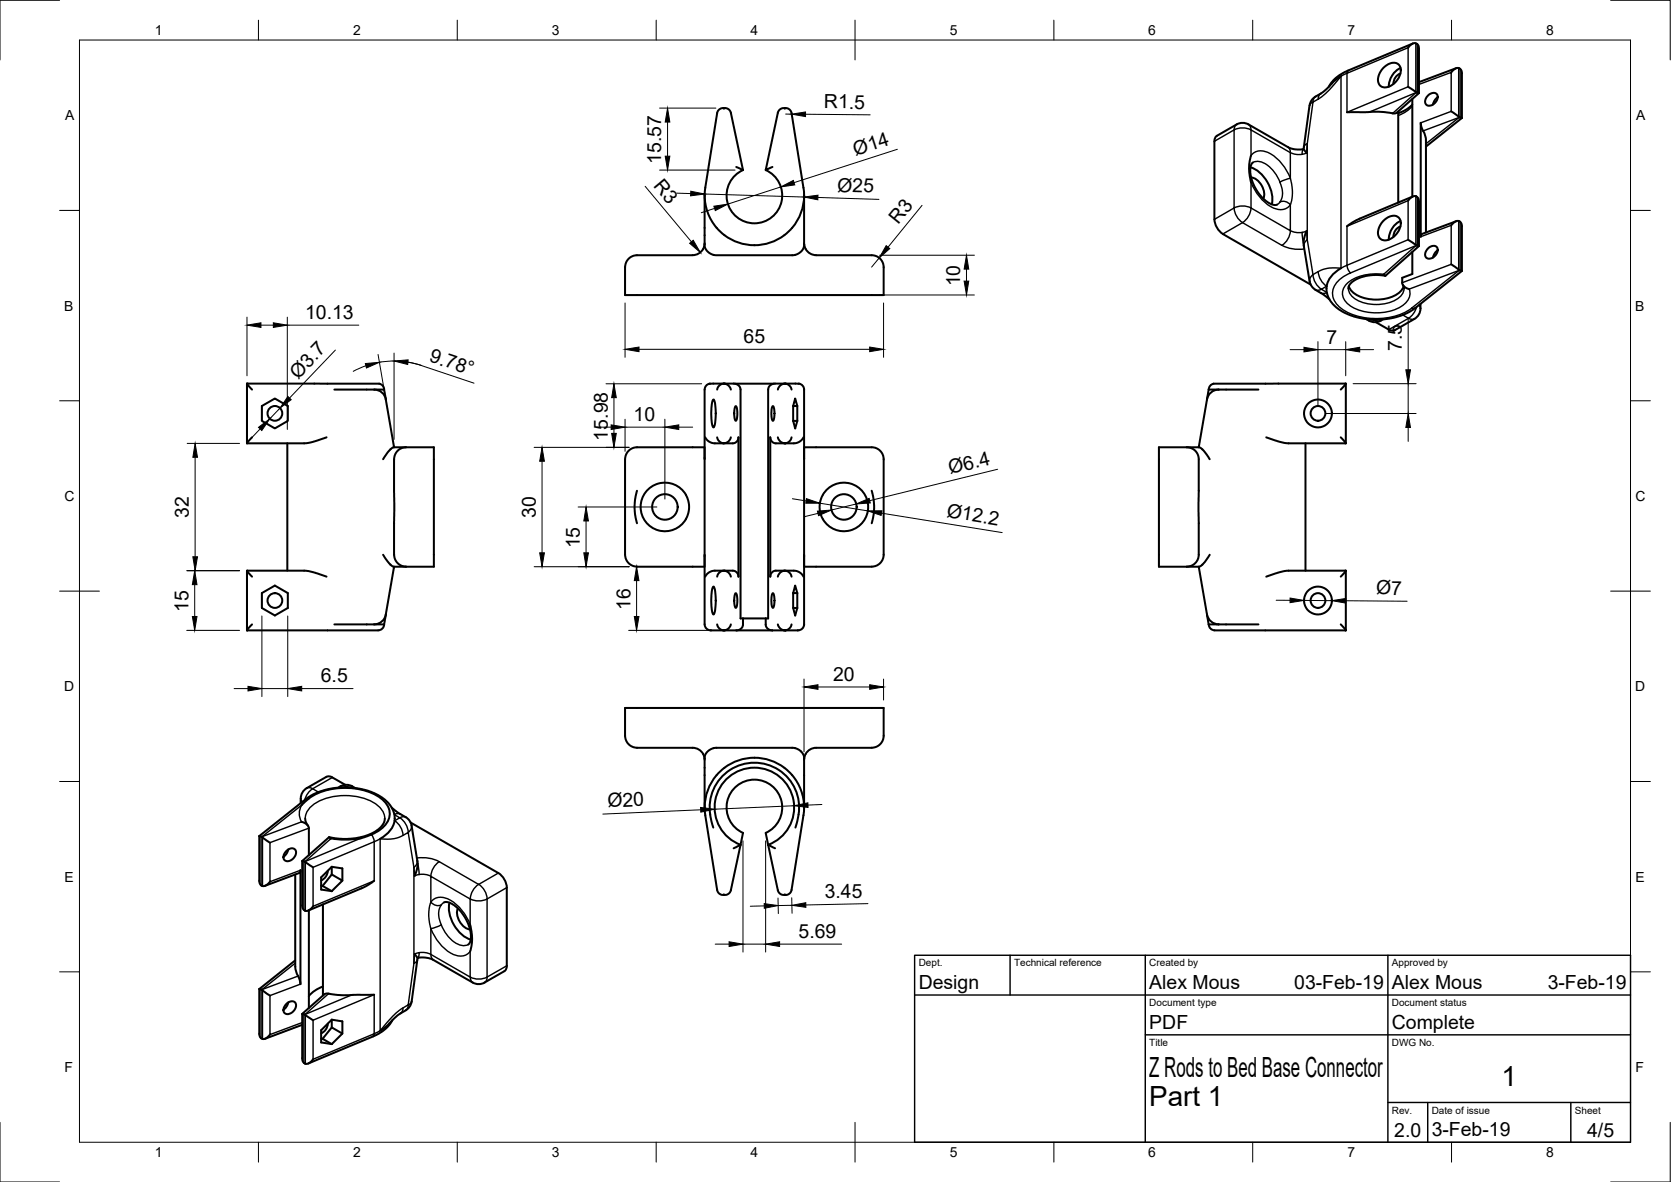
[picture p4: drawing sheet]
<svg xmlns="http://www.w3.org/2000/svg" width="420mm" height="297mm" viewBox="0 0 420 297" stroke-linecap="round" stroke-linejoin="round" font-family="sans-serif">
<!-- layer: Visible -->
<g fill="none" stroke="#000" stroke-width=".51">
<path d="M337.2 19.1l-1.6 1.2-2 2.1-1.5 1.1a4 4 0 0 0-2.7 2.5l-.1 .5M347.8 17.1a2.85 2.85 0 0 1 3.9-.9 3.7 3.7 0 0 1-1.4 5 2.26 2.26 0 0 1-3.6-.2 3.8 3.8 0 0 1 1.1-3.9zM352.1 18.5a2.67 2.67 0 0 0-1.7 2.6M352.2 17.1a5.3 5.3 0 0 0-3 4.7M354.1 12a1.59 1.59 0 0 1 2.3-.9l.2 .3 .2 .8v11.2M355.3 10.9l-17.1 7.2-2.6 1.7-1.5 2M364.9 18.2a1.65 1.65 0 0 1 2.2-.9l.3 .3 .2 .8v11.2M366.2 17.1l-9.4 3.5M182 27.2a1.54 1.54 0 0 0-1.7 1.2l-3 18.8a12.5 12.5 0 0 0 12.4 14.4 12.5 12.5 0 0 0 12.3-14.4l-3-18.8a1.53 1.53 0 0 0-1.7-1.2M182 27.3v-.1a1.56 1.56 0 0 1 1.8 1.1l3 14.4M197.3 27.2a1.56 1.56 0 0 0-1.7 1.1l-3.1 14.4 1.7-.7M197.3 27.2v.1"/>
<path d="M314.6 39.1l-.5 2.9 .5 3.8M327.7 37.5h-2.1l-1.4-.3-10.3-5.9-1-.4-1.5 .1-5.4 3.1a1.48 1.48 0 0 0-.6 1.4v19.6l.2 1.2 .6 1.2 1.3 1.3M327.7 37.5h.1M327.8 37.5l.7 .9M329.3 26.5l-1.5 11M338.7 28.2l5.7-.1a21.3 21.3 0 0 1 5.8 .4M351.6 28v22.9M354.1 21.8l2.1 1.4M355.1 26.3l-1.4 1.2-2.1 1M355.1 24.9v24.5M356 23.3l.8 .1M356.8 23.4l-5.7 5-.9 .1"/>
<path d="M357.8 32.9l-.4-1.1-.2-.9v28.6l.3-.7 8.7-3.2M357.8 32.9l.5 .9 .2 1.5v23.1M359.1 23.9a1.29 1.29 0 0 1 1.4-.6 1.29 1.29 0 0 1 1 1.1 2.16 2.16 0 0 1-2.8 2 1.66 1.66 0 0 1 .4-2.5zM361.5 24.4l-.6 .6-.6 1.3M364.9 28l2.1 1.4M367 29.4l.6 .2M367 29.4l-.1 .1M367.6 29.7l-9.1 7.1M177.2 49.1v12a2.89 2.89 0 0 0 3 3h19.2l1.2-.3 .9-.7a2.36 2.36 0 0 0 .7-2v-12M185.1 42l1.7 .7M192.5 42.7a7 7 0 0 1 2.7 10.7 7 7 0 0 1-11 0 7 7 0 0 1 2.6-10.7M307.5 58.8l22 12.7"/>
<path d="M314.4 42.1a8.8 8.8 0 0 1 5.4 9.2M314.6 44.6a4.3 4.3 0 0 1 3.1 5.3M315 40.8l-.3 .5-.3 .7v1.9l.6 2.1 1 1.9 1.2 1.6 1.5 1.3 1.4 .7 1-.1M328.5 58.1l-.6 1.7-.1 1.5 1.5 9.4M347.8 55.5a2.9 2.9 0 0 1 3.9-.8 3.7 3.7 0 0 1-1.4 4.9 2.26 2.26 0 0 1-3.6-.1 3.8 3.8 0 0 1 1.1-4zM352.1 56.9a2.67 2.67 0 0 0-1.7 2.7M352.2 55.5a5.3 5.3 0 0 0-3 4.7M354.1 50.4a1.59 1.59 0 0 1 2.3-.9l.2 .4 .2 .8v11.1M355.3 49.4l-13.4 5.6-3.2 1.9M364.9 56.6a1.65 1.65 0 0 1 2.2-.9l.3 .4 .2 .7v11.3M177.2 61.4a2.99 2.99 0 0 1-3 2.7h-14a2.99 2.99 0 0 0-3 3M202.2 61.4a2.99 2.99 0 0 0 3 2.7h14a2.99 2.99 0 0 1 3 3v7.1h-65v-7.1"/>
<path d="M329.3 70.7l.4 1 1.1 1.1M330.8 72.8l2.1 1.3 1.4 1.2M337.2 67.4a5.9 5.9 0 0 0-3.7 5.3l.3 1.3 1 2 1.2 1.3 2 1.3 2.4 .9 2.6 .6 2.6 .2 2.8-.1 3.9-.9 2.9-1.4 12.4-9.8M339.2 72a6.4 6.4 0 0 0 5.7 3.2 9.2 9.2 0 0 0 7.3-2l.7-1.2M348.3 69.3l-3.1-.2-3.1 .6-2.2 1.2-.6 .7-.3 .9M352.7 71.6l.3 .9M354.1 60.2l1.9 1.4 .8 .2M355.1 63.3v5.6l-2.5 .9 .1 1.8 .7 .7 .9 .4M356.2 61.6l-.2 .1M356.8 61.8l-8.4 7.5-.5-.4M357.2 77.5l-.2 1.1-.9 1.2-5.4 3.2a1.56 1.56 0 0 1-1.5-.2M357.2 76.4v1.1"/>
<path d="M359.1 62.4a1.29 1.29 0 0 1 1.4-.7 1.29 1.29 0 0 1 1 1.1 2.16 2.16 0 0 1-2.8 2 1.66 1.66 0 0 1 .4-2.4zM361.5 62.9l-.6 .6-.6 1.2M364.9 66.4l2.1 1.5M367 67.9l.6 .2M367 67.9l-.1 .1M62.1 96.4h31.8a2.21 2.21 0 0 1 2.6 1.1l.1 .4M62.1 96.4l1.3 1.5M62.1 96.4v15M84.1 97.9h12.5M94.1 97.9a2.99 2.99 0 0 1 2.9 2.5M96.6 97.9l2.5 14.5M177.2 97.9v59"/>
<path d="M178.4 96.4h6.4l.8 .4 .6 .8v57.8h.6M178.4 96.4a1.49 1.49 0 0 0-1.2 1.5M180.3 97.9a1.74 1.74 0 0 1 1.7-1.5 1.74 1.74 0 0 1 1.8 1.5M184.8 96.4h9.8M195.6 97.9a1.9 1.9 0 0 1 1.7-1.5h3.3a1.44 1.44 0 0 1 1.6 1.5v59a1.49 1.49 0 0 1-1.5 1.5M199 97.9a1.82 1.82 0 0 0-1.7-1.5l-3.2 .1-.7 .6-.3 .8v57.5h-.6M303.9 97.9h2.5M303.9 97.9l-.4 2.5M306.4 97.9h10M306.4 97.9a2.99 2.99 0 0 0-2.9 2.5M338.4 96.4h-31.8a2.17 2.17 0 0 0-2.6 1.1l-.1 .4M338.4 96.4l-1.3 1.5"/>
<path d="M338.4 96.4v15M343.5 80.2l.7 .4M345.9 81l3.3 1.8M347.7 80.3l-1 .5-1 .2-1.5-.4M63.4 109.9l-1.3 1.5M65.8 102l3.3-1.9 3.3 1.9v3.8l-3.3 1.9-3.3-1.9zM72.2 111.4v32M82.1 109.9l-3.4 1.1-1.7 .4h-14.9M99.1 115.4v24M102.1 112.4h7v30h-10.1l-1.2-.9-1.5-2.1M102.1 112.4l-3.4 .1-1.1 1.1-1.3 1.8M102.1 112.4a2.99 2.99 0 0 0-3 3"/>
<path d="M157.2 115.4v24M177.2 115.1v.3M177.2 112.4h-17a2.99 2.99 0 0 0-3 3M177.3 109.9l.9 1 1.4 .5h4.9l.8-.5 .4-.9v34.9l-.4-1-.9-.5-5.4 .1-1.1 .6-.6 .8M179.3 100.4a2.03 2.03 0 0 1 .6 1.9v2.7a3.1 3.1 0 0 1-.6 2.4 12.1 12.1 0 0 1 0-7zM180.3 109.9a1.74 1.74 0 0 0 1.7 1.5 1.74 1.74 0 0 0 1.8-1.5M184.9 102.1h.1a4.2 4.2 0 0 1 0 3.7l-.4-1.5zM194.3 102.1a4.1 4.1 0 0 1 .2 3.5l-.1 .2a4.6 4.6 0 0 1-.1-3.7zM195.6 109.9a1.74 1.74 0 0 0 1.7 1.5 1.74 1.74 0 0 0 1.7-1.5M199.4 102l.5-1.9 .6 1.9M199.4 102v3.8M199.4 105.8l.5 1.9 .6-1.9"/>
<path d="M199.4 105.8h1.1M199.4 102h1.1M200.5 102v3.8M202 109.9l-.8 1-1.5 .5h-4.9l-.7-.5-.4-.9v34.9l.4-1 .9-.5 5.4 .1 1 .6 .6 .8M202.2 112.4h17a2.99 2.99 0 0 1 3 3v24a2.99 2.99 0 0 1-3 3M202.2 115.1v.3M298.4 112.4h-7v30h10.1l1.3-1 1.4-2M298.4 112.4l3.4 .1 1.2 1.2 1.2 1.7M298.4 112.4a2.99 2.99 0 0 1 3 3v24a2.99 2.99 0 0 1-3 3M303.5 100.4l-2.1 12M318.4 109.9l3.3 1.1 1.9 .4h14.8M328.3 111.4v32"/>
<path d="M337.1 109.9l1.3 1.5M99.1 139.4a2.99 2.99 0 0 0 3 3M157.2 139.4a2.99 2.99 0 0 0 3 3M160.2 123.3l-.4 1.6a14.3 14.3 0 0 0 .4 6.6M172.4 124.3a6.1 6.1 0 0 1 0 6.2M172.5 124.3a6.1 6.1 0 0 0-9.2-1.6 6.1 6.1 0 0 0 0 9.4 6.1 6.1 0 0 0 9.2-1.6M177.2 139.4v.3M202.2 139.4v.3M206.9 124.3a6.1 6.1 0 0 0 0 6.2M206.9 124.3a6.1 6.1 0 0 1 9.2-1.6 6.1 6.1 0 0 1 0 9.4 6.1 6.1 0 0 1-9.2-1.6M219.2 123.3l.4 1.6a14.3 14.3 0 0 1-.4 6.6M62.1 143.4h14.8l1.9 .4 3.3 1.1"/>
<path d="M62.1 143.4l1.3 1.5M62.1 143.4v15M63.4 156.9l-1.3 1.5M65.8 149l3.3-1.8 3.3 1.8v3.8l-3.3 1.9-3.3-1.9zM84.1 156.9h12.5M96.6 156.9a1.74 1.74 0 0 1-2.2 1.5h-32.3M97 154.4a2.99 2.99 0 0 1-2.9 2.5M99.1 142.4l-2.5 14.5M160.2 142.4h17M177.2 156.9a1.54 1.54 0 0 0 1.6 1.5h6.3M179.3 147.4a2.03 2.03 0 0 1 .6 2v2.6a3.1 3.1 0 0 1-.6 2.4 12.1 12.1 0 0 1 0-7zM180.3 156.9a1.74 1.74 0 0 0 1.7 1.5 1.74 1.74 0 0 0 1.8-1.5"/>
<path d="M180.3 144.9a1.74 1.74 0 0 1 1.7-1.5 1.74 1.74 0 0 1 1.8 1.5M184.9 149.1h.1a4.2 4.2 0 0 1 0 3.7l-.4-1.5zM185.1 158.4h9.1M186.8 155.4l-.1 2.2-.6 .6-1 .2M186.8 155.4h5.7M192.5 155.4l.2 2.2 .6 .6 .9 .2M194.3 149.1a4.1 4.1 0 0 1 .2 3.5l-.1 .2a4.6 4.6 0 0 1-.1-3.7zM195.6 156.9a1.9 1.9 0 0 0 1.7 1.5h-3.1M195.6 144.9a1.74 1.74 0 0 1 1.7-1.5 1.74 1.74 0 0 1 1.7 1.5M199 156.9a1.82 1.82 0 0 1-1.7 1.5h3.4M199.4 149v3.8l.5 1.9 .6-1.9M199.4 149l.5-1.8 .6 1.8"/>
<path d="M199.4 152.8h1.1M199.4 149h1.1M200.5 149v3.8M202.2 142.4h17M301.4 142.4l2.5 14.5M303.5 154.4a2.99 2.99 0 0 0 2.9 2.5M303.9 156.9h2.5M303.9 156.9a1.73 1.73 0 0 0 2.2 1.5h32.3M306.4 156.9h10M318.4 144.9l3.3-1.1 1.9-.4h14.8v15M337.1 156.9l1.3 1.5M338.4 143.4l-1.3 1.5"/>
<path d="M82.1 195.2l-5 2.9-1.1 1.1a4.4 4.4 0 0 0-.4 2.6M82.1 195.2a1.49 1.49 0 0 1 1.5 .2l3.2 1.8M85.6 197.6l-.6 .3M85.6 197.6l1.5-.4a3.6 3.6 0 0 1 2.2 .8M157.2 184.9v-7h65v7a2.99 2.99 0 0 1-3 3M157.2 184.9a2.99 2.99 0 0 0 3 3M160.2 187.9h14a2.99 2.99 0 0 1 3 2.8M177.2 190.7a2.9 2.9 0 0 1 3-2.8h19.2l1.2 .3 1.1 .9a2.27 2.27 0 0 1 .5 1.8v12M177.2 190.7v12.2M219.2 187.9h-14a2.99 2.99 0 0 0-3 2.8M65.2 210.1l12.2-9.6 2.5-1.4 2.5-.8 2-.3 3-.1 2.3 .2 2.2 .5 2.3 .8 1.9 1.1 1.3 1.1 1 1.3a5.3 5.3 0 0 1 .8 3.4 6.6 6.6 0 0 1-3.6 4.5M65.2 210.1v11.3a1.17 1.17 0 0 0 .7 1.2 1.17 1.17 0 0 0 1.4-.4l.6-.6"/>
<path d="M65.2 210.1l.6 .2M65.8 210.3l2.1 1.5M65.9 210.3h-.1M71.9 213.9a1.36 1.36 0 0 1 1.3-.7 1.36 1.36 0 0 1 1.2 .9 2.22 2.22 0 0 1-2.7 2.2 1.53 1.53 0 0 1 .2-2.4zM72.5 213.5l-.6 1.2-.6 .6M74.2 219.8l.1 23.1 .1 1 .9 2.2 .2 1.2v-28.6l-.2 .7-8.7 3.2M75.8 206.5l1.2 .6 .6 .9 .1 6.9M76 216.4v11.1a1.21 1.21 0 0 0 .8 1.4 1.21 1.21 0 0 0 1.5-.6l.4-.5M76 216.4l.6 .1 2.1 1.5M76.7 216.5h-.1M76.8 205.7l.1 .7 .5 1.1M77.6 200.7l-1.7 1.6"/>
<path d="M77.6 200.7a16.9 16.9 0 0 1 18-.2 4.5 4.5 0 0 1 .5 7.6 16.8 16.8 0 0 1-5.6 2.6M82.4 218.8a2.74 2.74 0 0 1-1.6 2.4M83.2 210.8l-.5-.4-6.7 6M83.4 219.8l2.7 1.5-2.7 2.7M83.4 217.8l-2.6 2.7v3l2.6 .5M83.4 219.8l-2.3 2.8M83.4 217.8v2M83.4 217.8l2.7 .4v3.1M96.8 205.7a5 5 0 0 1-3.6 3.9l-.6 .2a17.5 17.5 0 0 1-9.8 .6M98.5 203l2.1 1.6a3.9 3.9 0 0 1 2.9 2.9l1.5 9.4-.2 1.5-.6 1.7M103.2 206.7l22.1 12.7M125.3 219.4l1.3 1.3 .8 1.8v20.2a1.5 1.5 0 0 1-.6 1.4l-5 2.8"/>
<path d="M177.3 204.9l3 18.7a1.53 1.53 0 0 0 1.7 1.3M179.3 208a11.8 11.8 0 0 1 7.2-15.9 11.4 11.4 0 0 1 11.5 3.3 11.4 11.4 0 0 1 2.3 11.8l-.3 .8M186.2 212.3l-1.7 .9M186.2 212.3l.6-3a7 7 0 0 1-2.6-10.7 7 7 0 0 1 11 0 7 7 0 0 1-2.7 10.7l.6 3M186.2 212.3l-2.4 11.4a1.56 1.56 0 0 1-1.8 1.2v-.1M186.2 212.3a10 10 0 0 1-4.5-15.4 10 10 0 0 1 16 0 10 10 0 0 1-4.5 15.4M193.1 212.3l1.8 .9M202 204.9l-3 18.7a1.82 1.82 0 0 1-1.7 1.3 1.82 1.82 0 0 1-1.7-1.2l-2.5-11.4M202.2 202.9l-.2 2M202.2 202.9a12.5 12.5 0 0 0-13.5-12.4 12.5 12.5 0 0 0-11.4 14.4M77.7 228.8v24.5M80.8 222.6h.3"/>
<path d="M81.1 222.6l2.3 1.4M81.2 227.3v22.9M94.1 221.3l-2.8 1.8-13.8 5.7M104.2 239.7l.8 1M111.6 226.8l.9-.1 1.6 .7 1.7 1.5 1 1.5 1 2 .5 1.9 .1 1.8-.3 .8-.4 .4M113 226.8a8.8 8.8 0 0 0 5.4 9.3M115.1 228.3a4.3 4.3 0 0 0 3.1 5.3M118.2 232.4l.5 3.3-.1 2-.4 1.4M197.3 224.8v.1M65.2 248.5v11.3a1.16 1.16 0 0 0 .7 1.3 1.16 1.16 0 0 0 1.4-.5l.6-.6M65.2 248.5l.6 .2M65.8 248.7l2.1 1.5"/>
<path d="M65.9 248.7h-.1M71.9 252.4a1.36 1.36 0 0 1 1.3-.8 1.36 1.36 0 0 1 1.2 .9 2.08 2.08 0 0 1-2.9 2.1 1.68 1.68 0 0 1 .4-2.2zM72.5 251.9l-.6 1.3-.6 .6M74.2 241.3l-9 7.2M76 257.5l-9.4 3.6M76.6 255l2.1 1.4M76.7 254.9l-.7-.1v11.1a1.22 1.22 0 0 0 .8 1.4 1.22 1.22 0 0 0 1.5-.6l.4-.5M81.2 247.9l-2.3 1.2-1.2 1.2M82.4 257.2a2.74 2.74 0 0 1-1.6 2.4M83.4 256.3l2.7 .4v3l-2.7 2.7M83.4 256.3l-2.6 2.6v3.1l2.6 .4M83.4 256.3v1.9"/>
<path d="M86.1 259.7l-2.7-1.5-2.3 2.9M94.1 250h-4.4a33.9 33.9 0 0 1-7.8-.3l-5.9 5.1M98.7 256.4l-1.5 2-2.6 1.7-17.1 7.2M103.5 251.7l-.5 1.3a5.2 5.2 0 0 1-2.3 1.7l-1.3 1-2.2 2.2-1.6 1.1M105 240.7l1.8-.1 1.9 .5 10.6 6 1.6 .2 1-.4M105 240.7l-1.5 11M80.8 261l.3 .1 2.3 1.3"/>
<circle cx="69.1" cy="103.9" r="1.85"/>
<circle cx="331.4" cy="103.9" r="3.5"/>
<circle cx="331.4" cy="103.9" r="1.85"/>
<circle cx="167.2" cy="127.4" r="3.2"/>
<circle cx="212.2" cy="127.4" r="3.2"/>
<circle cx="69.1" cy="150.9" r="1.85"/>
<circle cx="331.4" cy="150.9" r="3.5"/>
<circle cx="331.4" cy="150.9" r="1.85"/>
</g>
<g fill="#000">
<circle cx="182" cy="96.4" r=".25"/>
<circle cx="197.3" cy="96.4" r=".25"/>
<circle cx="197.3" cy="111.4" r=".25"/>
<circle cx="182" cy="143.4" r=".25"/>
<circle cx="182" cy="158.4" r=".25"/>
<circle cx="197.3" cy="158.4" r=".25"/>
</g>
<!-- layer: Visible Narrow -->
<g fill="none" stroke="#000" stroke-width=".36">
<path d="M338.7 18.4l15.4-6.4v9.8l-15.4 6.4zM338.7 18.4l-1.5 .7M339 17.7l-.3 .7M356 10.9v12.2M356.4 11.1v12.2M366.8 17.1v12.2M367.1 17.3v12.2M305.4 35.5l4.9-2.9v19.7l-4.9 2.8M310.9 31.3a1.5 1.5 0 0 0-.6 1.3l1.2-.4 1.3-.1 1.7 .5a1.51 1.51 0 0 0-.6-1.3M323.8 37a1.5 1.5 0 0 1 .7 1.3M324.5 38.3a4.7 4.7 0 0 0 4 .1M327.8 37.5l-.3 .4-.1 .9"/>
<path d="M328.7 36.1l-.2 2.3M328.7 36.1l-.6 .3-.2 .5M330.1 25.7l2.1-1.3 1.2-.9 3.8-4.4v48.3M330.1 25.7l-1.4 10.4v24.1M330.1 25.7l-.5 .3-.3 .5M330.8 24.3a1.5 1.5 0 0 0-.7 1.4M332.1 23.5a1.5 1.5 0 0 0-.6 1.4M344.4 28.1l11.6-4.8-5.8 5.2M355.1 26.6l-1.7 1.5-1.8 .9M356.8 21.2l8.1-3v9.8l-7.7 2.9M357.8 32.9l9.1-3.4-8.4 6.6M307.5 58.8l4.9-2.8 9.9 5.7"/>
<path d="M310.3 52.3l1.8-.5 1.3 .1 1.1 .4-.2 1.2-.6 1.1-1.3 1.3-.9-.8-.7-1zM315.1 40.8a4.4 4.4 0 0 1 5 2l1.1 1.7 .6 1.3M321.8 45.8l.5 1.4a4.3 4.3 0 0 1-.5 3.6M321.8 50.8l-.6 .6M321.8 50.8a2.18 2.18 0 0 1 2.7 .7M321.8 45.8l2.7-1a11.4 11.4 0 0 0-6.5-6.8 3 3 0 0 0-3.4 1.1v-6.5l9.8 5.8v6.4l.6 3.2-.1 1.9-.5 1.6v6.5l-9.8-5.7v-6.5a11.3 11.3 0 0 0 6.4 6.7 3 3 0 0 0 3.4-1M324.5 58l-.3 1.2-.5 1.1-1.4 1.3M324.5 58a4.7 4.7 0 0 0 4 .1l.2 2.1M327.4 58.4l.4 2.8M338.7 56.9l15.4-6.5v9.8l-15.4 6.5zM356 49.3v12.3M356.4 49.5v12.3"/>
<path d="M357.2 59.5l7.7-2.9v9.8l-12.3 4.6M366.8 55.5v12.3M367.1 55.7v12.3M322.3 61.6a9.2 9.2 0 0 0 5.7 1M328.7 60.2l1.4 8.8M328.7 60.2l-.8 1v.7M330.1 69l-.7 1-.1 .7M330.1 69l.3 1.2 .5 1.2 1.4 1.3a1.51 1.51 0 0 1-1.5 .1M331.5 68.2l.2 1.2 .6 1.2 1.3 1.3M333.6 71.9l-1.3 .8 1.3 .8M333.6 73.5a1.48 1.48 0 0 1-1.4 .1M337.2 67.4h-.7a8.3 8.3 0 0 0-5.1 .9l-1.3 .7"/>
<path d="M338.7 66.7l.2 .8 .7 1.1M338.7 66.7l-1.5 .7M339 72.5a4 4 0 0 0 2.9 3.2 10.3 10.3 0 0 0 10.4-1.4l.6-1.2 .1-.6M339.6 68.6l16.4-6.9-8.1 7.2M339.6 68.6a6.3 6.3 0 0 0-4.6 5 5.9 5.9 0 0 0 4.2 5.1 16.8 16.8 0 0 0 15.7-1.3M347.9 68.9a11.5 11.5 0 0 0-9.3 2.5 3.3 3.3 0 0 0 .6 5.2 12.7 12.7 0 0 0 13.7 0 3.4 3.4 0 0 0 1.4-4l12.6-4.6-12 9.4M352.7 79.1l1.5 .9-5 2.8M355.9 77.4l-.4 .1-.5-.1M356.2 77.1l-.8 1.7-1.2 1.2a1.49 1.49 0 0 0 1.5 .1M356.8 76.7l.4 .8M344.2 80.6a1.49 1.49 0 0 0 1.5-.2 1.51 1.51 0 0 0 1.5 .2M345.5 80.3h.4"/>
<path d="M77.1 198.1a1.49 1.49 0 0 1 1.5 .1l-1.2 1.2-.8 1.6M83.6 195.4l-5 2.8 1.5 .9M85.6 197.6a1.49 1.49 0 0 1 1.5 .2M86.9 197.9h.3M88.6 197.6a1.49 1.49 0 0 0-1.5 .2M65.6 210.2v12.3M66 210.4v12.3M75.6 200.7l.4 .8M75.9 202.3l-10 8 9.9-3.8M75.9 202.3a4 4 0 0 0-.1 4.2M76.4 216.5v12.2M76.8 205.7a5.4 5.4 0 0 1 3.8-4.6 15.4 15.4 0 0 1 14.1 1.1 4.7 4.7 0 0 1 2.1 3.5"/>
<path d="M76.8 216.6v12.3M77.6 200.7l-.7 .1M77.7 208.1l-9.8 3.7v9.8l7.6-2.9M78.7 218l15.4-6.5v9.8l-15.4 6.5zM90.5 210.7a19.7 19.7 0 0 1-7.3 .1l-6.5 5.7 13.8-5.8M93.4 209.7l.6 1 .1 .8M95.6 210.8l-1.5 .7M99.2 204.7l1.3 .8-1.3 .8M99.2 206.3l1.3 1.3 .6 1.1 .2 1.2M100.6 204.6a1.48 1.48 0 0 0-1.4 .1M102 205.4a1.51 1.51 0 0 0-1.5 .1l1.4 1.3 .5 1.2 .2 1.2 .6-.7 .3-1M104.1 218l.1 2.1"/>
<path d="M104.1 218l-1.5-8.8-1.7 .9-1.6 .6-1.7 .2-2-.1v48.2l3.8-4.3 1.4-1.1 1.8-1.1M104.1 218v24.1M104.8 215.6a9.2 9.2 0 0 1 5.6 .9M104.9 216.3v.7l-.8 1M105 217l.4 2.8M110.4 216.5l10 5.8 4.9-2.9M110.5 216.5l-1.4 1.3-.5 1.2-.3 1.2M104.2 239.7l-.1 2.4M104.3 239.8a4.7 4.7 0 0 1 4 0M104.3 220.1a4.7 4.7 0 0 1 4 .1M105.4 239.4l-.1 .9-.3 .4M108.3 226.7a2.18 2.18 0 0 0 2.7 .7"/>
<path d="M108.3 226.7l-.3 1.2-.2 1.7 .1 1.8 .4 2v6.4l9.9 5.7v-6.4a3.5 3.5 0 0 1-4.9 .4 12.3 12.3 0 0 1-5-6.1M108.3 239.8a1.5 1.5 0 0 0 .7 1.4M108.3 226.7a3.5 3.5 0 0 1 5-.4 12.3 12.3 0 0 1 4.9 6.1v-6.5l-9.9-5.7v6.5M111 232.4l-2.7 .9M111.6 226.8a4.4 4.4 0 0 0-.7 5.4 8.3 8.3 0 0 0 5.4 5.4l1.4-.2M119.4 223l1-.8 .4 .4 1.2 1.5 .5 1.8-1.8 .5-1.3-.1-1.1-.4 .2-1.2zM122.5 225.9v19.6M127.4 223.1l-4.9 2.8M65.6 248.7v12.2M66 248.9v12.2M74.2 242l-8.3 6.7 9.1-3.4M75.5 247.3l-7.6 2.9v9.8l8.1-3"/>
<path d="M76.4 254.9v12.2M76.8 255.1v12.2M78.7 256.4l15.4-6.4v9.8l-15.4 6.4zM82.6 249.7l-5.9 5.2 11.7-4.9M95.6 259l-.7 .4a.82 .82 0 0 0-1 .9l-.1 .2M101.3 253.3a1.5 1.5 0 0 1-.6 1.3M102.6 252.5a1.5 1.5 0 0 1-.6 1.4M103.5 251.7l-.3 .5-.6 .3M104.1 242.1l-1.5 10.4M104.9 241.3l-.2 .4-.6 .4M122.5 245.5a1.5 1.5 0 0 1-.6 1.4M122.5 245.5l-1.8 .5h-1.3l-1.1-.5a1.5 1.5 0 0 0 .6 1.4"/>
<path d="M127.4 242.7l-4.9 2.8"/>
</g>
<!-- layer: Border -->
<g fill="none" stroke="#000" stroke-width=".25">
<path d="M15 .1h-15v15M20 10.1h390v276.9h-390zM65 5.1v5M115 5.1v5M165 5.1v5M215 5.1v10M265 5.1v5M315 5.1v5M365 5.1v5M405 .1h15v15M15 52.9h5M410 52.9h5"/>
<path d="M15 100.7h5M410 100.7h5M15 148.6h10M405 148.6h10M15 196.4h5M410 196.4h5M15 244.2h5M410 244.2h5M0 282.1v14.9h15M65 287v5M115 287v5M165 287v5"/>
<path d="M215 282.1v9.9M265 287v5M315 287v5M365 287v5M420 282.1v14.9h-15"/>
</g>
<!-- layer: TitleBlock -->
<path d="M230 240.1h180v46.9h-180zM230 250h180M254 240.1v9.9M288 240.1v46.9M349 240.1v46.9M288 260.1h122M349 277.1h61M359 277.1v9.9M395 277.1v9.9" fill="none" stroke="#000" stroke-width=".36"/>
<!-- layer: Dimensions -->
<g fill="none" stroke="#000" stroke-width=".25">
<path d="M165.8 27.2h14.2M167.9 30.7v8.6M197.5 28.7h1.6M202.5 28.7l16.3 .2M225.6 37.5l-25.9 8.4M162.2 46.8l11.6 14M165.8 42.7h19M170.2 48.5l3.5 .1M177.2 48.8l25 .7M179.7 52.4l-3.4 1.1M196.3 47l-13.3 4.3M205.7 49.6l15.3 .5"/>
<path d="M231.8 51.6l-8.5 10.5M62.1 79.7v14.7M72.2 79.7v28.2M157.2 76.1v13.7M221.1 64.8l-1.9 2.3M221.2 64.1h23.8M221.2 74.1h23.8M222.2 76.1v13.7M243 67.6v3M65.6 81.7h3.1M72.2 81.7h18M84.3 88l-11.5 12"/>
<path d="M92 91.9l-3.2 1.4M95.1 89.1l1.6 9.3M99.1 88.7v21.7M102.6 91l3.4 .9a21.7 21.7 0 0 0-10.6-.9M106 91.9l13.2 4.4M152.4 96.4h24M154.4 99.9v9M160.7 87.8h58M324.4 87.9h3.5M331.4 85.9v16M331.4 87.9h7M338.4 85.9v8.5"/>
<path d="M340.2 96.4h15.9M341.9 87.9h3.5M354.1 80.1v12.8M354.1 96.4v7.5M47.1 111.4h13.1M49.1 114.9v25M65.4 107.8l-2.4 2.5M70.4 102.6l-2.6 2.6M134.3 112.4h23.9M136.3 115.9v23M150.2 107.3h3.5M157.2 105.4v8"/>
<path d="M157.2 107.3h10M167.2 105.4v20M170.7 107.3h3.5M250.8 117.9l-32.1 7.9M333.4 103.9h22.7M354.1 107.4v3.5M145.4 127.4h19.8M147.4 130.9v8M199.2 125.3l3.5 .6M205.7 129l-3.4 .8M206.1 126.5l12.1 1.9M215.3 126.6l-6.2 1.6"/>
<path d="M221.6 129l30.4 4.8M46.9 158.4h13.3M46.9 143.4h13.3M49 146.9v8M65.8 154.8v20.3M72.3 154.8v20.3M134.3 142.4h23.9M158.1 158.4h21.1M160.1 145.9v9M320.9 150.8l3.5 .1M327.9 150.9h7M338.4 151l15.4 .1"/>
<path d="M58.9 173h3.5M65.8 173h6.5M75.9 173h12.9M202.2 170.7v18.2M205.7 172.6h13M222.2 170.7v5.2M176.2 203.5l-24.6 1.1M186.8 211.3v28M192.5 211.3v28M199.7 202.5l-20 .9M206.7 202.2l-3.5 .1M179.8 237.3h3.5"/>
<path d="M186.8 237.3h5.7M192.2 227.7h-3.5M195.6 225.7l.1 3.9M196 237.3h15.6M199.1 225.6l.1 3.9M199.1 227.5l-3.4 .1M218.2 227.1l-15.6 .3"/>
</g>
<g fill="#000" stroke="#000" stroke-width=".25">
<path d="M167.3 39.3h1.1l-.5 3.4zM167.9 27.2l.5 3.5h-1.1zM199.1 28.7l3.4-.6v1.2zM173.7 48.1l3.5 .7-3.5 .4zM179.5 51.8l3.5-.5-3.1 1.6zM196.3 47l3.2-1.7 .3 1.2zM202.2 49.5l3.5-.4-.1 1.1zM173.4 61.1l.9-.7 1.8 3zM222.8 61.7l.9 .8-2.6 2.3zM243 64.1l.6 3.5h-1.2zM242.4 70.6h1.2l-.6 3.5zM62.1 81.7l3.5-.6v1.2z"/>
<path d="M68.7 81.1l3.5 .6-3.5 .6zM72.4 99.6l.8 .8-2.8 2.2zM91.9 91.4l3.5-.4-3.3 1.5zM99.1 90.7l3.5-.3-.1 1.2zM154.4 96.4l.6 3.5h-1.2zM157.2 87.8l3.5-.6v1.2zM218.7 87.2l3.5 .6-3.5 .6zM327.9 87.3l3.5 .6-3.5 .5zM338.4 87.9l3.5-.6v1.1zM353.5 92.9h1.1l-.5 3.5zM49.1 111.4l.6 3.5h-1.2zM65 107.4l2.8-2.2-2 3z"/>
<path d="M136.3 112.4l.6 3.5h-1.2zM153.7 106.8l3.5 .5-3.5 .6zM153.8 108.9h1.2l-.6 3.5zM167.2 107.3l3.5-.5v1.1zM354.1 103.9l.5 3.5h-1.1zM48.5 139.9h1.2l-.6 3.5zM135.7 138.9h1.2l-.6 3.5zM147.4 127.4l.6 3.5h-1.2zM146.8 138.9h1.2l-.6 3.5zM202.8 125.3l3.3 1.2h-3.5zM205.5 128.4l3.6-.2-3.3 1.4zM215.3 126.6l3.2-1.3 .3 1.1z"/>
<path d="M218.2 128.4h3.5l-.1 1.1zM49 143.4l.5 3.5h-1.1zM48.4 154.9h1.1l-.5 3.5zM160.1 142.4l.6 3.5h-1.2zM159.5 154.9h1.2l-.6 3.5zM324.4 150.3l3.5 .6-3.5 .6zM334.9 150.9l3.5-.5v1.2zM62.4 172.5l3.4 .5-3.4 .6zM72.3 173l3.6-.5v1.1zM202.2 172.6l3.5-.5v1.1zM218.7 172.1l3.5 .5-3.5 .6zM176.1 202.9l3.6 .5-3.5 .7z"/>
<path d="M199.7 202.5l3.4-.8 .1 1.2zM183.3 236.7l3.5 .6-3.5 .6zM192.2 227.1l3.5 .5-3.5 .6zM192.5 237.3l3.5-.6v1.2zM199.1 227.5l3.5-.6v1.1z"/>
</g>
<g font-size="7">
<text x="289" y="270.6">Z Rods to Bed Base Connector</text>
<text x="377.5" y="273">1</text>
<text x="289" y="278.1">Part 1</text>
</g>
<g font-size="4.9">
<text x="207.2" y="27.2" transform="rotate(1 207.2 27.2)">R1.5</text>
<text x="166.3" y="41.2" transform="rotate(-90 166.3 41.2)">15.57</text>
<text x="215.1" y="39.2" transform="rotate(-18 215.1 39.2)">Ø14</text>
<text x="164.1" y="46.7" transform="rotate(50 164.1 46.7)">R3</text>
<text x="210.5" y="48.1" transform="rotate(2 210.5 48.1)">Ø25</text>
<text x="225.9" y="56.5" transform="rotate(-51 225.9 56.5)">R3</text>
<text x="241.4" y="72" transform="rotate(-90 241.4 72)">10</text>
<text x="76.7" y="80.1">10.13</text>
<text x="187" y="86.2">65</text>
<text x="333.5" y="86.4">7</text>
<text x="352.5" y="88.1" transform="rotate(-90 352.5 88.1)">7.5</text>
<text x="74.9" y="95.4" transform="rotate(-46 74.9 95.4)">Ø3.7</text>
<text x="107.7" y="90.8" transform="rotate(19 107.7 90.8)">9.78°</text>
<text x="159.3" y="105.8">10</text>
<text x="152.8" y="110.7" transform="rotate(-90 152.8 110.7)">15.98</text>
<text x="238.9" y="119.2" transform="rotate(-14 238.9 119.2)">Ø6.4</text>
<text x="47.5" y="130.1" transform="rotate(-90 47.5 130.1)">32</text>
<text x="134.7" y="130.1" transform="rotate(-90 134.7 130.1)">30</text>
<text x="237.9" y="129.9" transform="rotate(9 237.9 129.9)">Ø12.2</text>
<text x="145.8" y="137.8" transform="rotate(-90 145.8 137.8)">15</text>
<text x="346" y="149.4" transform="rotate(1 346 149.4)">Ø7</text>
<text x="47.4" y="153.8" transform="rotate(-90 47.4 153.8)">15</text>
<text x="158.5" y="153.3" transform="rotate(-90 158.5 153.3)">16</text>
<text x="80.7" y="171.5">6.5</text>
<text x="209.5" y="171.1">20</text>
<text x="152.8" y="202.9" transform="rotate(-3 152.8 202.9)">Ø20</text>
<text x="207.4" y="225.8" transform="rotate(-1 207.4 225.8)">3.45</text>
<text x="200.8" y="235.7">5.69</text>
<text x="231" y="248.5">Design</text>
<text x="289" y="248.5">Alex Mous</text>
<text x="325.4" y="248.5">03-Feb-19</text>
<text x="350" y="248.5">Alex Mous</text>
<text x="389.1" y="248.5">3-Feb-19</text>
<text x="289" y="258.6">PDF</text>
<text x="350" y="258.6">Complete</text>
<text x="350.6" y="285.7">2.0</text>
<text x="360" y="285.5">3-Feb-19</text>
<text x="399.1" y="285.7">4/5</text>
</g>
<g font-size="3.5">
<text x="39" y="8.8">1</text>
<text x="88.8" y="8.8">2</text>
<text x="138.8" y="8.8">3</text>
<text x="188.7" y="8.8">4</text>
<text x="238.8" y="8.8">5</text>
<text x="288.7" y="8.8">6</text>
<text x="338.8" y="8.8">7</text>
<text x="388.8" y="8.8">8</text>
<text x="16.4" y="30.2">A</text>
<text x="411.4" y="30.2">A</text>
<text x="16.2" y="78">B</text>
<text x="411.2" y="78">B</text>
<text x="16.2" y="125.9">C</text>
<text x="411.2" y="125.9">C</text>
<text x="16.2" y="173.7">D</text>
<text x="411.2" y="173.7">D</text>
<text x="16.2" y="221.6">E</text>
<text x="411.2" y="221.6">E</text>
<text x="16.2" y="269.4">F</text>
<text x="411.2" y="269.4">F</text>
<text x="39" y="290.8">1</text>
<text x="88.8" y="290.8">2</text>
<text x="138.8" y="290.8">3</text>
<text x="188.7" y="290.8">4</text>
<text x="238.8" y="290.8">5</text>
<text x="288.7" y="290.8">6</text>
<text x="338.8" y="290.8">7</text>
<text x="388.8" y="290.8">8</text>
</g>
<g font-size="2.5">
<text x="231" y="242.9">Dept.</text>
<text x="255" y="242.9">Technical reference</text>
<text x="289" y="242.9">Created by</text>
<text x="350" y="242.9">Approved by</text>
<text x="289" y="252.8">Document type</text>
<text x="350" y="252.8">Document status</text>
<text x="289" y="262.9">Title</text>
<text x="350" y="262.9">DWG No.</text>
<text x="350" y="279.9">Rev.</text>
<text x="360" y="279.9">Date of issue</text>
<text x="396" y="279.9">Sheet</text>
</g>
</svg>
